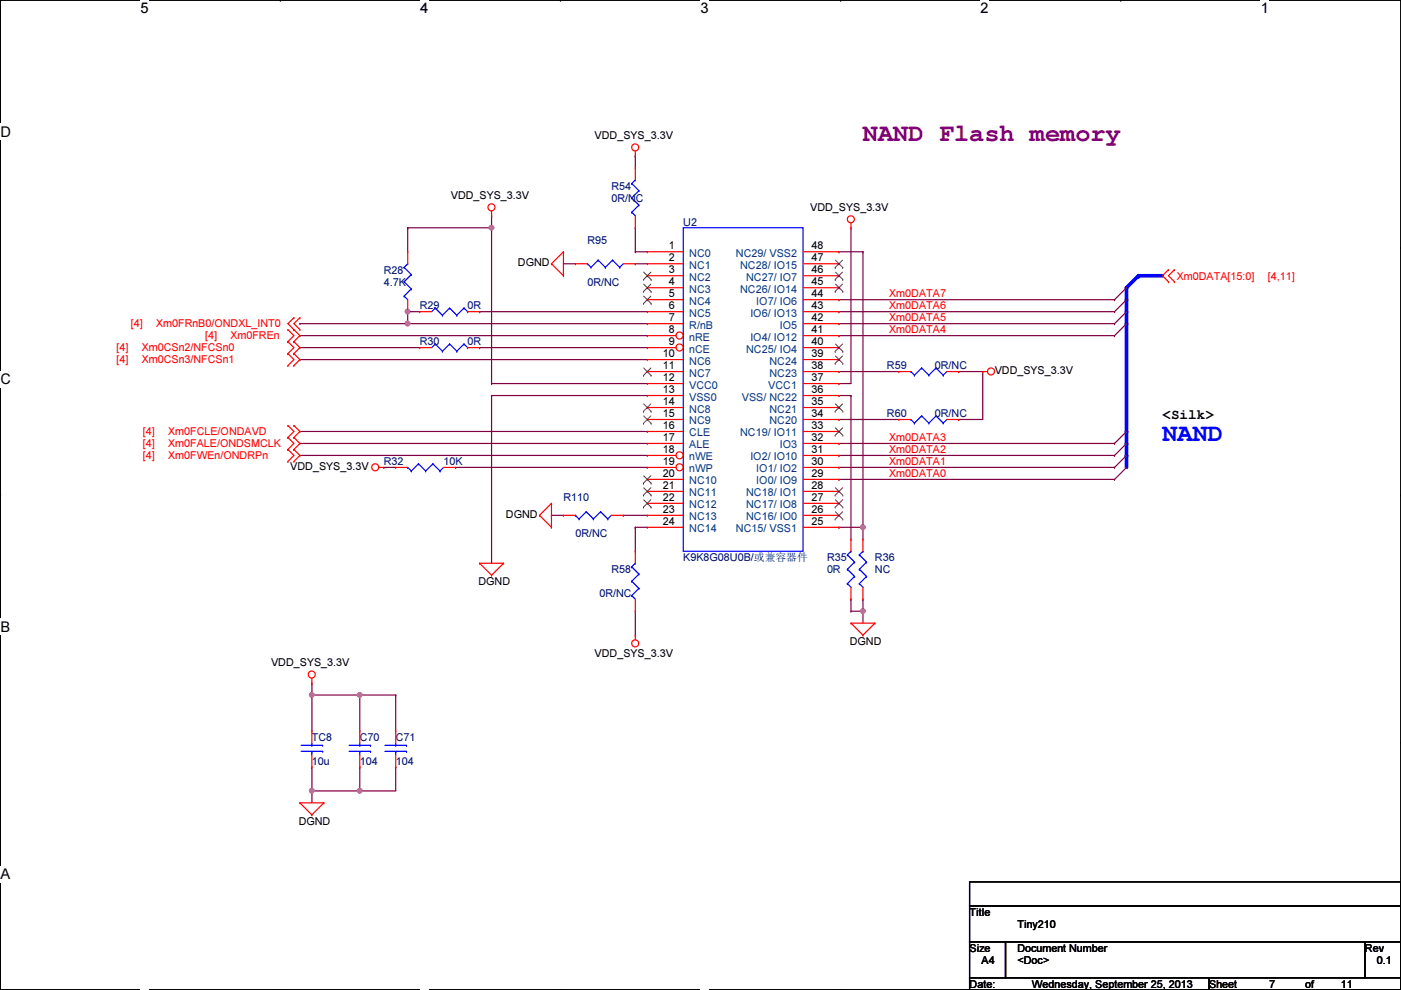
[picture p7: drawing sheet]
<svg xmlns="http://www.w3.org/2000/svg" width="297mm" height="210mm" viewBox="0 0 297 210" stroke-linecap="round" stroke-linejoin="round" font-family="sans-serif">
<path d="M.1 0h296.9v209.8h-296.9z" fill="none" stroke="#000" stroke-width=".25"/>
<g fill="#fff">
<path d="M29.8 0h1.7v3.5h-1.7z"/>
<path d="M29.8 209.8l1.7 .1z"/>
</g>
<path d="M59.4 0h.1M59.4 209.8h.1" fill="none" stroke="#000" stroke-width=".25"/>
<g fill="#fff">
<path d="M89.1 0h1.7v3.5h-1.7z"/>
<path d="M89.1 209.8l1.7 .1z"/>
</g>
<path d="M118.8 0h.1M118.8 209.8h.1" fill="none" stroke="#000" stroke-width=".25"/>
<g fill="#fff">
<path d="M148.5 0h1.7v3.5h-1.7z"/>
<path d="M148.5 209.8l1.7 .1z"/>
</g>
<path d="M178.2 0h.1M178.2 209.8h.1" fill="none" stroke="#000" stroke-width=".25"/>
<g fill="#fff">
<path d="M207.9 0h1.7v3.5h-1.7z"/>
<path d="M207.9 209.8l1.7 .1z"/>
</g>
<path d="M237.6 0h.1M237.6 209.8h.1" fill="none" stroke="#000" stroke-width=".25"/>
<g fill="#fff">
<path d="M267.3 0h1.7v3.5h-1.7z"/>
<path d="M267.3 209.8l1.7 .1z"/>
<path d="M.1 26.2h2.2v3.5h-2.2z"/>
<path d="M297 26.2l.1 3.5z"/>
<path d="M.1 78.7h2.2v3.5h-2.2z"/>
<path d="M297 78.7l.1 3.5z"/>
</g>
<path d="M.1 52.5h.1M297 52.5h.1" fill="none" stroke="#000" stroke-width=".25"/>
<g fill="#fff">
<path d="M.1 131.1h2.1v3.5h-2.1z"/>
<path d="M297 131.1l.1 3.5z"/>
</g>
<path d="M.1 104.9h.1M297 104.9h.1" fill="none" stroke="#000" stroke-width=".25"/>
<path d="M.1 104.9h.1M297 104.9h.1" fill="none" stroke="#000" stroke-width=".21"/>
<g fill="#fff">
<path d="M.1 183.6h2.1v3.5h-2.1z"/>
<path d="M297 183.6l.1 3.5z"/>
</g>
<path d="M.1 157.4h.1M297 157.4h.1" fill="none" stroke="#000" stroke-width=".25"/>
<path d="M86.4 66.1h.1M86.4 66.1v2.5" fill="none" stroke="#800040" stroke-width=".25"/>
<circle cx="86.4" cy="66.1" r=".49" fill="#f0f"/>
<circle cx="86.4" cy="66.1" r=".49" fill="none" stroke="#f0f" stroke-width=".25"/>
<g fill="none" stroke="#800040" stroke-width=".25">
<path d="M104.2 45.8h.1M104.2 45.8v2.5M119.5 55.9h.1M119.5 55.9h2.5M134.7 55.9h.1M134.7 55.9h2.5M63.6 68.6h.1M63.6 68.6h22.8M86.4 66.1h.1M86.4 66.1h2.6M177.9 78.8h.1M177.9 78.8h12.7"/>
<path d="M203.3 78.8h.1M203.3 78.8h5.1M208.4 78.8h.1M208.4 78.8v10.1h-5.1M81.4 99.1h.1M81.4 99.1h2.5M96.6 99.1h.1M96.6 99.1h40.6M177.9 88.9h.1M177.9 88.9h12.7M203.3 88.9h.1M116.9 109.3h.1"/>
<path d="M116.9 109.3h2.6M132.2 109.3h.1M132.2 109.3h5"/>
</g>
<path d="M241.4 58.5h5.1" fill="none" stroke="#00f" stroke-width=".76"/>
<circle cx="241.4" cy="58.5" r=".38" fill="#00f"/>
<g fill="none" stroke="#800040" stroke-width=".25">
<path d="M63.6 71.2h.1M63.6 73.7h.1M63.6 76.2h.1M63.6 71.2h73.6M63.6 73.7h25.4M63.6 76.2h73.6M101.7 66.1h.1M101.7 66.1h35.5M63.6 94h.1M63.6 91.5h.1M63.6 96.6h.1M63.6 94h73.6"/>
<path d="M63.6 91.5h73.6M63.6 96.6h73.6M177.9 96.6h.1M177.9 96.6h58.4"/>
</g>
<path d="M238.8 96.6v2.5" fill="none" stroke="#00f" stroke-width=".76"/>
<circle cx="238.8" cy="96.6" r=".38" fill="#00f"/>
<path d="M177.9 63.5h.1M177.9 63.5h58.4M104.2 83.9h.1M104.2 83.9v35.5M177.9 99.1h.1M177.9 99.1h58.4M177.9 101.6h.1M177.9 111.8h.1M177.9 101.6h58.4M177.9 111.8h5.1M183 111.8h.1M183 111.8v2.5" fill="none" stroke="#800040" stroke-width=".25"/>
<circle cx="182.9" cy="111.8" r=".49" fill="#f0f"/>
<circle cx="182.9" cy="111.8" r=".49" fill="none" stroke="#f0f" stroke-width=".25"/>
<g fill="none" stroke="#800040" stroke-width=".25">
<path d="M177.9 83.9h.1M177.9 81.3h.1M177.9 83.9h2.5M177.9 81.3h2.5M180.4 83.9h.1M180.4 83.9v30.4M180.4 127h.1M180.4 127v2.6M183 129.6h.1M183 129.6v2.5M66.1 144.8h.1M66.1 144.8v2.6"/>
<path d="M66.1 167.7h.1M66.1 167.7v2.5"/>
</g>
<circle cx="182.9" cy="129.6" r=".49" fill="#f0f"/>
<circle cx="182.9" cy="129.6" r=".49" fill="none" stroke="#f0f" stroke-width=".25"/>
<path d="M180.4 48.3h.1M180.4 48.3v33M180.4 129.6h.1M180.4 129.6h2.6M66.1 147.4h.1M66.1 147.4h17.8M76.3 147.4h.1M76.3 147.4v7.6M83.9 147.4h.1M83.9 147.4v7.6" fill="none" stroke="#800040" stroke-width=".25"/>
<circle cx="76.3" cy="147.3" r=".49" fill="#f0f"/>
<circle cx="76.3" cy="147.3" r=".49" fill="none" stroke="#f0f" stroke-width=".25"/>
<circle cx="66.1" cy="147.3" r=".49" fill="#f0f"/>
<circle cx="66.1" cy="147.3" r=".49" fill="none" stroke="#f0f" stroke-width=".25"/>
<path d="M66.1 167.7h.1M66.1 167.7h10.2" fill="none" stroke="#800040" stroke-width=".25"/>
<circle cx="76.3" cy="167.7" r=".49" fill="#f0f"/>
<circle cx="76.3" cy="167.7" r=".49" fill="none" stroke="#f0f" stroke-width=".25"/>
<circle cx="66.1" cy="167.7" r=".49" fill="#f0f"/>
<circle cx="66.1" cy="167.7" r=".49" fill="none" stroke="#f0f" stroke-width=".25"/>
<g fill="none" stroke="#800040" stroke-width=".25">
<path d="M104.2 48.3h.1M104.2 48.3v33M177.9 53.4h.1M177.9 53.4h5.1M177.9 66.1h.1M177.9 68.6h.1M177.9 71.2h.1M177.9 66.1h58.4M177.9 68.6h58.4M177.9 71.2h58.4M177.9 94h.1M177.9 94h58.4"/>
<path d="M66.1 147.4h.1M66.1 147.4v7.6M66.1 162.6h.1M66.1 162.6v5.1M76.3 162.6h.1M76.3 167.7h.1M76.3 162.6v5.1M83.9 162.6h.1M83.9 162.6v5.1h-7.6"/>
</g>
<circle cx="104.2" cy="48.3" r=".49" fill="#f0f"/>
<circle cx="104.2" cy="48.3" r=".49" fill="none" stroke="#f0f" stroke-width=".25"/>
<path d="M241.4 58.5l-2.6 2.5" fill="none" stroke="#00f" stroke-width=".76"/>
<circle cx="241.4" cy="58.5" r=".38" fill="#00f"/>
<path d="M86.4 68.6h.1M86.4 68.6h50.8M101.7 73.7h.1M101.7 73.7h35.5M104.2 83.9h.1M104.2 81.3h.1M104.2 83.9h33M104.2 81.3h33" fill="none" stroke="#800040" stroke-width=".25"/>
<circle cx="86.4" cy="68.6" r=".49" fill="#f0f"/>
<circle cx="86.4" cy="68.6" r=".49" fill="none" stroke="#f0f" stroke-width=".25"/>
<path d="M183 53.4h.1M183 53.4v58.4M134.7 111.8h.1M134.7 111.8h2.5M134.7 111.8v5.1M183 127h.1M183 127v2.6" fill="none" stroke="#800040" stroke-width=".25"/>
<path d="M238.8 61v2.5" fill="none" stroke="#00f" stroke-width=".76"/>
<circle cx="238.8" cy="61" r=".38" fill="#00f"/>
<path d="M134.7 48.3h.1M134.7 48.3v5.1" fill="none" stroke="#800040" stroke-width=".25"/>
<path d="M238.8 63.5v2.6" fill="none" stroke="#00f" stroke-width=".76"/>
<circle cx="238.8" cy="63.5" r=".38" fill="#00f"/>
<path d="M134.7 53.4h.1M134.7 53.4h2.5M134.7 129.6h.1M134.7 129.6v5.1" fill="none" stroke="#800040" stroke-width=".25"/>
<path d="M238.8 66.1v2.5" fill="none" stroke="#00f" stroke-width=".76"/>
<circle cx="238.8" cy="66.1" r=".38" fill="#00f"/>
<path d="M238.8 68.6v22.9" fill="none" stroke="#00f" stroke-width=".76"/>
<circle cx="238.8" cy="68.6" r=".38" fill="#00f"/>
<path d="M238.8 91.5v2.5" fill="none" stroke="#00f" stroke-width=".76"/>
<circle cx="238.8" cy="91.5" r=".38" fill="#00f"/>
<path d="M238.8 94v2.6" fill="none" stroke="#00f" stroke-width=".76"/>
<circle cx="238.8" cy="94" r=".38" fill="#00f"/>
<g fill="none" stroke="#800040" stroke-width=".25">
<path d="M134.7 33.1h.1M134.7 33.1v2.5M86.4 48.3h.1M86.4 48.3v5.1M86.4 48.3h17.8M236.3 63.5h.1M236.3 66.1h.1M236.3 68.6h.1M236.3 71.2h.1M238.8 61l-2.5 2.5M238.8 63.5l-2.5 2.6M238.8 66.1l-2.5 2.5"/>
<path d="M238.8 68.6l-2.5 2.6M236.3 94h.1M236.3 96.6h.1M236.3 99.1h.1M238.8 91.5l-2.5 2.5M238.8 94l-2.5 2.6M238.8 96.6l-2.5 2.5M238.8 99.1l-2.5 2.5M236.3 101.6h.1"/>
</g>
<g fill="none" stroke="#f00" stroke-width=".25">
<path d="M134.7 33.1h.1M134.7 32v1.1M104.2 45.8h.1M104.2 44.7v1.1M116.9 55.9h.1M116.9 55.9l2.6 2.6M119.5 58.5h.1M119.5 53.4h.1M119.5 53.4v5.1M119.5 53.4l-2.6 2.5M137.2 53.4h.1M137.2 55.9h.1"/>
<path d="M137.2 58.5h.1M137.2 53.4h7.7M137.2 55.9h7.7M137.2 58.5h7.7M180.4 48.3h.1M180.4 47.3v1M247.7 57.2h.1M247.7 59.7h.1M247.7 57.2l-1.2 1.3 1.2 1.2M249 59.7h.1M249 57.2h.1M249 57.2l-1.3 1.3 1.3 1.2"/>
<path d="M61 72.4h.1M61 75h.1M61 69.9h.1M61 77.5h.1M61 72.4l1.3 1.3-1.3 1.3M61 69.9l1.3 1.3-1.3 1.2M61 75l1.3 1.2-1.3 1.3M62.3 75h.1M62.3 72.4h.1M62.3 69.9h.1M62.3 67.4h.1M62.3 77.5h.1"/>
<path d="M62.3 72.4l1.3 1.3-1.3 1.3M62.3 67.4l-1.3 1.2 2.6 2.6-1.3 1.2M62.3 75l1.3 1.2-1.3 1.3M63.6 69.9h.1M63.6 67.4h.1M63.6 67.4l-1.3 1.2 1.3 1.3M89 66.1h.1M89 66.1h2.5M99.1 66.1h2.6M101.7 66.1h.1M137.2 61h.1M137.2 63.5h.1"/>
<path d="M137.2 66.1h.1M137.2 68.6h.1M137.2 66.1h7.7M137.2 61h7.7M137.2 63.5h7.7M137.2 68.6h7.7M208.4 78.8h.1M208.4 78.8h1M61 92.8h.1M61 95.3h.1M61 97.8h.1M61 90.2h.1"/>
<path d="M61 92.8l1.3 1.2-1.3 1.3M61 95.3l1.3 1.3-1.3 1.2M61 90.2l1.3 1.3-1.3 1.3M62.3 95.3h.1M62.3 92.8h.1M62.3 97.8h.1M62.3 90.2h.1M62.3 92.8l1.3 1.2-1.3 1.3M62.3 95.3l1.3 1.3-1.3 1.2M62.3 90.2l1.3 1.3-1.3 1.3M80.3 99.1h1.1M81.4 99.1h.1"/>
<path d="M101.7 119.4h.1M101.7 119.4h5.1M101.7 119.4l2.5 2.6M106.8 119.4h.1M106.8 119.4l-2.6 2.6M114.4 109.3h.1M114.4 109.3l2.5 2.5M116.9 111.8h.1M116.9 106.7h.1M116.9 106.7v5.1M116.9 106.7l-2.5 2.6M180.4 114.3h.1"/>
<path d="M180.4 114.3v2.6M183 114.3h.1M183 114.3v2.6M104.2 122h.1M134.7 134.7h.1M134.7 134.7v1M180.4 132.1h.1M180.4 127h.1M180.4 124.5v2.5M180.4 132.1h5.1M180.4 132.1l2.6 2.6M183 134.7h.1"/>
<path d="M183 127h.1M183 124.5v2.5M185.5 132.1h.1M185.5 132.1l-2.5 2.6M66.1 144.8h.1M66.1 143.8v1M63.6 170.2h.1M63.6 170.2h5.1M63.6 170.2l2.5 2.6M66.1 172.8h.1M68.7 170.2h.1M68.7 170.2l-2.6 2.6"/>
<circle cx="134.7" cy="31.3" r=".75"/>
<circle cx="104.2" cy="44" r=".75"/>
<circle cx="180.4" cy="46.5" r=".75"/>
<circle cx="210.1" cy="78.8" r=".75"/>
<circle cx="79.6" cy="99.1" r=".75"/>
<circle cx="134.7" cy="136.4" r=".75"/>
<circle cx="66.1" cy="143" r=".75"/>
</g>
<path d="M205.6 187h91.4v5.1h-91.4zM205.6 192.1h91.4v7.6h-91.4zM205.6 199.7h7.6v7.6h-7.6zM213.2 199.7h76.2v7.6h-76.2zM289.4 199.7h7.6v7.6h-7.6zM205.6 207.3h50.8v2.5h-50.8zM256.4 207.3h40.6v2.5h-40.6z" fill="none" stroke="#000" stroke-width=".25"/>
<g fill="none" stroke="#00f" stroke-width=".25">
<path d="M144.9 48.3h25.4v68.6h-25.4zM92.3 65.3h.1M92.3 65.3l-.8 .8M92.3 65.3l1.5 1.5M93.8 66.8h.1M95.3 65.3h.1M95.3 65.3l-1.5 1.5M95.3 65.3l1.6 1.5M96.9 66.8h.1M98.4 65.3h.1M98.4 65.3l-1.5 1.5M98.4 65.3l.7 .8"/>
<path d="M99.1 66.1h.1M179.7 117.6h.1M179.7 117.6l1.5 1.6M180.4 116.9h.1M180.4 116.9l-.7 .7M181.2 119.2h.1M181.2 119.2l-1.5 1.5M182.2 117.6h.1M182.2 117.6l1.5 1.6M183 116.9h.1M183 116.9l-.8 .7M183.7 119.2h.1"/>
<path d="M183.7 119.2l-1.5 1.5M179.7 123.7h.1M179.7 120.7h.1M179.7 123.7l.7 .8M179.7 120.7l1.5 1.5M181.2 122.2h.1M181.2 122.2l-1.5 1.5M182.2 123.7h.1M182.2 120.7h.1M182.2 123.7l.8 .8M182.2 120.7l1.5 1.5M183.7 122.2h.1"/>
<path d="M183.7 122.2l-1.5 1.5"/>
</g>
<path d="M136.4 59.3h.1M136.5 57.7l1.5 1.6M138 57.7l-1.6 1.6M138 59.3h.1M136.4 61.8h.1M136.4 64.3h.1M136.5 60.2l1.5 1.6M136.5 62.8l1.5 1.5M138 60.2l-1.6 1.6M138 62.8l-1.6 1.5M138 61.8h.1M138 64.3h.1" fill="none" stroke="#804000" stroke-width=".21"/>
<circle cx="144.1" cy="71.1" r=".75" fill="#fff"/>
<g fill="none" stroke="#f00" stroke-width=".25">
<path d="M137.2 71.2h.1M137.2 71.2h6.1"/>
<circle cx="144.1" cy="71.1" r=".75"/>
</g>
<circle cx="144.1" cy="73.7" r=".75" fill="#fff"/>
<g fill="none" stroke="#f00" stroke-width=".25">
<path d="M137.2 73.7h.1M137.2 76.2h.1M137.2 78.8h.1M137.2 73.7h6.1M137.2 76.2h7.7M137.2 78.8h7.7M137.2 81.3h.1M137.2 83.9h.1M137.2 86.4h.1M137.2 88.9h.1M137.2 91.5h.1M137.2 94h.1"/>
<path d="M137.2 81.3h7.7M137.2 83.9h7.7M137.2 86.4h7.7M137.2 88.9h7.7M137.2 91.5h7.7M137.2 94h7.7"/>
<circle cx="144.1" cy="73.7" r=".75"/>
</g>
<path d="M136.4 79.6h.1M136.5 78l1.5 1.6M138 78l-1.6 1.6M138 79.6h.1M136.4 87.2h.1M136.4 89.7h.1M136.5 85.6l1.5 1.6M136.5 88.2l1.5 1.5M138 85.6l-1.6 1.6M138 88.2l-1.6 1.5M138 87.2h.1M138 89.7h.1" fill="none" stroke="#804000" stroke-width=".21"/>
<circle cx="144.1" cy="96.5" r=".75" fill="#fff"/>
<g fill="none" stroke="#f00" stroke-width=".25">
<path d="M137.2 96.6h.1M137.2 96.6h6.1"/>
<circle cx="144.1" cy="96.5" r=".75"/>
</g>
<circle cx="144.1" cy="99.1" r=".75" fill="#fff"/>
<g fill="none" stroke="#f00" stroke-width=".25">
<path d="M134.7 35.6h.1M134.7 35.6v2.5M86.4 53.4h.1M86.4 53.4v2.5M122 55.9h.1M122 55.9h2.5M132.2 55.9h2.5M134.7 55.9h.1M134.7 48.3h.1M134.7 45.8v2.5M170.3 53.4h7.6M170.3 55.9h7.6"/>
<path d="M170.3 58.5h7.6M177.9 53.4h.1M177.9 55.9h.1M177.9 58.5h.1M86.4 66.1h.1M86.4 63.5v2.6M89 73.7h.1M89 73.7h2.5M99.1 73.7h2.6M101.7 73.7h.1M170.3 61h7.6M170.3 63.5h7.6"/>
<path d="M170.3 66.1h7.6M170.3 68.6h7.6M170.3 71.2h7.6M170.3 73.7h7.6M170.3 76.2h7.6M170.3 78.8h7.6M177.9 61h.1M177.9 63.5h.1M177.9 66.1h.1M177.9 68.6h.1M177.9 71.2h.1M177.9 73.7h.1"/>
<path d="M177.9 76.2h.1M177.9 78.8h.1M190.6 78.8h.1M190.6 78.8h2.5M200.7 78.8h2.6M203.3 78.8h.1M83.9 99.1h.1M83.9 99.1h2.5M94.1 99.1h2.5M96.6 99.1h.1M137.2 99.1h.1M137.2 99.1h6.1"/>
<path d="M170.3 99.1h7.6M170.3 81.3h7.6M170.3 83.9h7.6M170.3 86.4h7.6M170.3 88.9h7.6M170.3 91.5h7.6M170.3 94h7.6M170.3 96.6h7.6M177.9 81.3h.1M177.9 83.9h.1M177.9 86.4h.1M177.9 88.9h.1"/>
<path d="M177.9 91.5h.1M177.9 94h.1M177.9 96.6h.1M177.9 99.1h.1M190.6 88.9h.1M190.6 88.9h2.5M200.7 88.9h2.6M203.3 88.9h.1M119.5 109.3h.1M119.5 109.3h2.5M129.6 109.3h2.6M132.2 109.3h.1"/>
<path d="M134.7 116.9h.1M134.7 116.9v2.5M137.2 101.6h.1M137.2 104.2h.1M137.2 106.7h.1M137.2 109.3h.1M137.2 111.8h.1M137.2 101.6h7.7M137.2 104.2h7.7M137.2 106.7h7.7M137.2 109.3h7.7M137.2 111.8h7.7"/>
<path d="M170.3 101.6h7.6M170.3 104.2h7.6M170.3 106.7h7.6M170.3 109.3h7.6M170.3 111.8h7.6M177.9 101.6h.1M177.9 104.2h.1M177.9 106.7h.1M177.9 109.3h.1M177.9 111.8h.1M134.7 129.6h.1M134.7 127v2.6"/>
<path d="M66.1 155h.1M66.1 155v2.5M76.3 155h.1M76.3 155v2.5M83.9 155h.1M83.9 155v2.5M66.1 162.6h.1M66.1 160.1v2.5M76.3 162.6h.1M76.3 160.1v2.5M83.9 162.6h.1M83.9 160.1v2.5"/>
<circle cx="144.1" cy="99.1" r=".75"/>
</g>
<g fill="none" stroke="#804000" stroke-width=".21">
<path d="M177.1 56.7h.1M177.1 59.3h.1M177.1 55.2l1.6 1.5M177.1 57.7l1.6 1.6M178.6 55.2l-1.5 1.5M178.6 57.7l-1.5 1.6M178.7 56.7h.1M178.7 59.3h.1M177.1 61.8h.1M177.1 74.5h.1M177.1 77h.1M177.1 60.2l1.6 1.6"/>
<path d="M177.1 72.9l1.6 1.6M177.1 75.5l1.6 1.5M178.6 60.2l-1.5 1.6M178.6 72.9l-1.5 1.6M178.6 75.5l-1.5 1.5M178.7 61.8h.1M178.7 74.5h.1M178.7 77h.1M177.1 87.2h.1M177.1 92.3h.1M177.1 85.6l1.6 1.6M177.1 90.7l1.6 1.6"/>
<path d="M178.6 85.6l-1.5 1.6M178.6 90.7l-1.5 1.6M178.7 87.2h.1M178.7 92.3h.1M136.4 102.4h.1M136.4 105h.1M136.4 107.5h.1M136.5 100.9l1.5 1.5M136.5 103.4l1.5 1.6M136.5 106l1.5 1.5M138 100.9l-1.6 1.5M138 103.4l-1.6 1.6"/>
<path d="M138 106l-1.6 1.5M138 102.4h.1M138 105h.1M138 107.5h.1M177.1 105h.1M177.1 107.5h.1M177.1 110.1h.1M177.1 103.4l1.6 1.6M177.1 106l1.6 1.5M177.1 108.5l1.6 1.6M178.6 103.4l-1.5 1.6M178.6 106l-1.5 1.5"/>
<path d="M178.6 108.5l-1.5 1.6M178.7 105h.1M178.7 107.5h.1M178.7 110.1h.1"/>
</g>
<g fill="none" stroke="#00f" stroke-width=".25">
<path d="M133.9 38.9h.1M133.9 38.9l1.6 1.5M134.7 38.1h.1M134.7 38.1l-.8 .8M85.7 59.7h.1M85.7 56.7h.1M85.7 59.7l1.5 1.6M85.7 56.7l1.5 1.5M86.4 55.9h.1M86.4 55.9l-.7 .8M87.2 58.2h.1M87.2 58.2l-1.5 1.5"/>
<path d="M124.5 55.9h.1M124.5 55.9l.8 .8M125.3 56.7h.1M126.8 55.2h.1M126.8 55.2l1.6 1.5M126.8 55.2l-1.5 1.5M128.4 56.7h.1M129.9 55.2h.1M129.9 55.2l1.5 1.5M129.9 55.2l-1.5 1.5M131.4 56.7h.1M132.2 55.9l-.8 .8"/>
<path d="M133.9 45h.1M133.9 42h.1M133.9 45l.8 .8M133.9 42l1.6 1.5M135.5 43.5h.1M135.5 40.4h.1M135.5 43.5l-1.6 1.5M135.5 40.4l-1.6 1.6M85.7 62.8h.1M85.7 62.8l.7 .7M87.2 61.3h.1M87.2 61.3l-1.5 1.5"/>
<path d="M92.3 72.9h.1M92.3 72.9l-.8 .8M92.3 72.9l1.5 1.6M93.8 74.5h.1M95.3 72.9h.1M95.3 72.9l-1.5 1.6M95.3 72.9l1.6 1.6M96.9 74.5h.1M98.4 72.9h.1M98.4 72.9l-1.5 1.6M98.4 72.9l.7 .8M99.1 73.7h.1"/>
<path d="M193.1 78.8h.1M193.1 78.8l.8 .7M193.9 79.5h.1M195.4 78h.1M195.4 78l1.5 1.5M195.4 78l-1.5 1.5M196.9 79.5h.1M198.5 78h.1M198.5 78l1.5 1.5M198.5 78l-1.6 1.5M200 79.5h.1M200.7 78.8l-.7 .7"/>
<path d="M86.4 99.1h.1M86.4 99.1l.8 .8M87.2 99.9h.1M88.7 98.3h.1M88.7 98.3l1.6 1.6M88.7 98.3l-1.5 1.6M90.3 99.9h.1M91.8 98.3h.1M91.8 98.3l1.5 1.6M91.8 98.3l-1.5 1.6M93.3 99.9h.1M94.1 99.1l-.8 .8"/>
<path d="M193.1 88.9h.1M193.1 88.9l.8 .8M193.9 89.7h.1M195.4 88.2h.1M195.4 88.2l1.5 1.5M195.4 88.2l-1.5 1.5M196.9 89.7h.1M198.5 88.2h.1M198.5 88.2l1.5 1.5M198.5 88.2l-1.6 1.5M200 89.7h.1M200.7 88.9l-.7 .8"/>
<path d="M122 109.3h.1M122 109.3l.8 .7M122.8 110h.1M124.3 108.5h.1M124.3 108.5l1.5 1.5M124.3 108.5l-1.5 1.5M125.8 110h.1M127.3 108.5h.1M127.3 108.5l1.6 1.5M127.3 108.5l-1.5 1.5M128.9 110h.1M129.6 109.3l-.7 .7"/>
<path d="M134.7 119.4h.1M134.7 119.4l-.8 .8M133.9 126.3h.1M133.9 123.2h.1M133.9 120.2h.1M133.9 126.3l.8 .7M133.9 123.2l1.6 1.6M133.9 120.2l1.6 1.5M135.5 124.8h.1M135.5 121.7h.1M135.5 124.8l-1.6 1.5M135.5 121.7l-1.6 1.5"/>
<path d="M63.8 159.3h4.6M63.8 158h4.6M66.1 158h.1M66.1 159.3h.1M66.1 157.5v.5M66.1 159.3v.8M68.4 159.3h.1M68.4 158h.1M74 159.3h4.6M74 158h4.6M76.3 158h.1M76.3 159.3h.1"/>
<path d="M76.3 157.5v.5M76.3 159.3v.8M78.6 159.3h.1M78.6 158h.1M81.6 159.3h4.6M81.6 158h4.6M83.9 158h.1M83.9 159.3h.1M83.9 157.5v.5M83.9 159.3v.8M86.2 159.3h.1M86.2 158h.1"/>
</g>
<circle cx="86.4" cy="66.1" r=".49" fill="#f0f"/>
<circle cx="86.4" cy="66.1" r=".49" fill="none" stroke="#f0f" stroke-width=".25"/>
<circle cx="182.9" cy="111.8" r=".49" fill="#f0f"/>
<circle cx="182.9" cy="111.8" r=".49" fill="none" stroke="#f0f" stroke-width=".25"/>
<circle cx="182.9" cy="129.6" r=".49" fill="#f0f"/>
<circle cx="182.9" cy="129.6" r=".49" fill="none" stroke="#f0f" stroke-width=".25"/>
<circle cx="76.3" cy="147.3" r=".49" fill="#f0f"/>
<circle cx="76.3" cy="147.3" r=".49" fill="none" stroke="#f0f" stroke-width=".25"/>
<circle cx="66.1" cy="147.3" r=".49" fill="#f0f"/>
<circle cx="66.1" cy="147.3" r=".49" fill="none" stroke="#f0f" stroke-width=".25"/>
<circle cx="76.3" cy="167.7" r=".49" fill="#f0f"/>
<circle cx="76.3" cy="167.7" r=".49" fill="none" stroke="#f0f" stroke-width=".25"/>
<circle cx="66.1" cy="167.7" r=".49" fill="#f0f"/>
<circle cx="66.1" cy="167.7" r=".49" fill="none" stroke="#f0f" stroke-width=".25"/>
<circle cx="104.2" cy="48.3" r=".49" fill="#f0f"/>
<circle cx="104.2" cy="48.3" r=".49" fill="none" stroke="#f0f" stroke-width=".25"/>
<circle cx="86.4" cy="68.6" r=".49" fill="#f0f"/>
<circle cx="86.4" cy="68.6" r=".49" fill="none" stroke="#f0f" stroke-width=".25"/>
<text font-size="5.3" fill="#800080" x="183" y="29.9">NAND Flash memory</text>
<text font-size="5.3" fill="#00f" x="246.5" y="93.4">NAND</text>
<g font-size="3.1">
<text x="29.8" y="2.8">5</text>
<text x="89.1" y="2.8">4</text>
<text x="148.5" y="2.8">3</text>
<text x="207.9" y="2.8">2</text>
<text x="267.3" y="2.8">1</text>
<text x=".1" y="29">D</text>
<text x=".1" y="81.5">C</text>
<text x=".1" y="133.9">B</text>
<text x=".1" y="186.4">A</text>
<text x="297" y="186.4">A</text>
</g>
<text font-size="3" x="246.5" y="88.9">&lt;Silk&gt;</text>
<g font-size="2.3">
<text x="126.1" y="29.5">VDD_SYS_3.3V</text>
<text x="95.6" y="42.2">VDD_SYS_3.3V</text>
<text x="171.8" y="44.8">VDD_SYS_3.3V</text>
<text x="141.8" y="52.8">1</text>
<text x="172" y="52.8">48</text>
<text x="109.8" y="56.5">DGND</text>
<text x="141.8" y="55.4">2</text>
<text x="141.8" y="57.9">3</text>
<text x="172" y="55.4">47</text>
<text x="172" y="57.9">46</text>
<text x="141.8" y="60.5">4</text>
<text x="141.8" y="63">5</text>
<text x="141.8" y="65.5">6</text>
<text x="172" y="60.5">45</text>
<text x="172" y="63">44</text>
<text x="172" y="65.5">43</text>
<text x="141.8" y="68.1">7</text>
<text x="141.8" y="70.6">8</text>
<text x="172" y="68.1">42</text>
<text x="172" y="70.6">41</text>
<text x="140.5" y="75.7">10</text>
<text x="141.8" y="73.2">9</text>
<text x="172" y="73.2">40</text>
<text x="172" y="75.7">39</text>
<text x="140.5" y="78.2">11</text>
<text x="140.5" y="80.8">12</text>
<text x="140.5" y="83.3">13</text>
<text x="172" y="78.2">38</text>
<text x="172" y="80.8">37</text>
<text x="172" y="83.3">36</text>
<text x="210.9" y="79.3">VDD_SYS_3.3V</text>
<text x="140.5" y="85.9">14</text>
<text x="140.5" y="88.4">15</text>
<text x="172" y="85.9">35</text>
<text x="172" y="88.4">34</text>
<text x="140.5" y="90.9">16</text>
<text x="140.5" y="93.5">17</text>
<text x="172" y="90.9">33</text>
<text x="172" y="93.5">32</text>
<text x="61.5" y="99.7">VDD_SYS_3.3V</text>
<text x="140.5" y="96">18</text>
<text x="140.5" y="98.6">19</text>
<text x="140.5" y="101.1">20</text>
<text x="172" y="96">31</text>
<text x="172" y="98.6">30</text>
<text x="172" y="101.1">29</text>
<text x="140.5" y="103.6">21</text>
<text x="140.5" y="106.2">22</text>
<text x="172" y="103.6">28</text>
<text x="172" y="106.2">27</text>
<text x="107.3" y="109.8">DGND</text>
<text x="140.5" y="108.7">23</text>
<text x="140.5" y="111.3">24</text>
<text x="172" y="108.7">26</text>
<text x="172" y="111.3">25</text>
<text x="101.4" y="124">DGND</text>
<text x="180.2" y="136.7">DGND</text>
<text x="57.5" y="141.3">VDD_SYS_3.3V</text>
<text x="126.1" y="139.3">VDD_SYS_3.3V</text>
<text x="63.3" y="174.8">DGND</text>
<text x="205.6" y="194.1">Title</text>
<text x="215.7" y="196.7">Tiny210</text>
<text x="205.6" y="201.8">Size</text>
<text x="215.7" y="201.8">Document Number</text>
<text x="289.4" y="201.8">Rev</text>
<text x="205.6" y="209.4">Date:</text>
<text x="208.1" y="204.3">A4</text>
<text x="215.7" y="204.3">&lt;Doc&gt;</text>
<text x="218.8" y="209.4">Wednesday, September 25, 2013</text>
<text x="256.4" y="209.4">Sheet</text>
<text x="269.1" y="209.4">7</text>
<text x="276.7" y="209.4">of</text>
<text x="284.3" y="209.4">11</text>
<text x="291.9" y="204.3">0.1</text>
</g>
<g font-size="2.3" fill="#000080">
<text x="129.6" y="40.2">R54</text>
<text x="129.6" y="42.8">0R/NC</text>
<text x="144.9" y="47.8">U2</text>
<text x="124.5" y="51.6">R95</text>
<text x="81.4" y="58">R28</text>
<text x="81.4" y="60.5">4.7K</text>
<text x="89" y="65.6">R29</text>
<text x="99.1" y="65.6">0R</text>
<text x="124.5" y="60.5">0R/NC</text>
<text x="89" y="73.2">R30</text>
<text x="99.1" y="73.2">0R</text>
<text x="188" y="78.3">R59</text>
<text x="198.2" y="78.3">0R/NC</text>
<text x="188" y="88.5">R60</text>
<text x="198.2" y="88.5">0R/NC</text>
<text x="81.4" y="98.6">R32</text>
<text x="94.1" y="98.6">10K</text>
<text x="119.5" y="106.3">R110</text>
<text x="122" y="113.9">0R/NC</text>
<text x="144.9" y="119">K9K8G08U0B/或或或或或</text>
<text x="175.3" y="119">R35</text>
<text x="185.5" y="119">R36</text>
<text x="129.6" y="121.5">R58</text>
<text x="175.3" y="121.5">0R</text>
<text x="185.5" y="121.5">NC</text>
<text x="127.1" y="126.6">0R/NC</text>
<text x="66.1" y="157.1">TC8</text>
<text x="76.3" y="157.1">C70</text>
<text x="83.9" y="157.1">C71</text>
<text x="66.1" y="162.1">10u</text>
<text x="76.3" y="162.1">104</text>
<text x="83.9" y="162.1">104</text>
</g>
<g font-size="2.3" fill="#004080">
<text x="146.1" y="54.4">NC0</text>
<text x="146.1" y="57">NC1</text>
<text x="146.1" y="59.5">NC2</text>
<text x="156" y="54.4">NC29/ VSS2</text>
<text x="156.9" y="57">NC28/ IO15</text>
<text x="158.2" y="59.5">NC27/ IO7</text>
<text x="146.1" y="62.1">NC3</text>
<text x="146.1" y="64.6">NC4</text>
<text x="156.9" y="62.1">NC26/ IO14</text>
<text x="160.4" y="64.6">IO7/ IO6</text>
<text x="146.1" y="67.1">NC5</text>
<text x="146.1" y="69.7">R/nB</text>
<text x="159.1" y="67.1">IO6/ IO13</text>
<text x="165.3" y="69.7">IO5</text>
<text x="146.1" y="72.2">nRE</text>
<text x="146.1" y="74.8">nCE</text>
<text x="146.1" y="77.3">NC6</text>
<text x="158.2" y="74.8">NC25/ IO4</text>
<text x="159.1" y="72.2">IO4/ IO12</text>
<text x="163.1" y="77.3">NC24</text>
<text x="146.1" y="79.8">NC7</text>
<text x="146.1" y="82.4">VCC0</text>
<text x="162.9" y="82.4">VCC1</text>
<text x="163.1" y="79.8">NC23</text>
<text x="146.1" y="84.9">VSS0</text>
<text x="146.1" y="87.5">NC8</text>
<text x="157.3" y="84.9">VSS/ NC22</text>
<text x="163.1" y="87.5">NC21</text>
<text x="146.1" y="90">NC9</text>
<text x="146.1" y="92.5">CLE</text>
<text x="146.1" y="95.1">ALE</text>
<text x="156.9" y="92.5">NC19/ IO11</text>
<text x="163.1" y="90">NC20</text>
<text x="165.3" y="95.1">IO3</text>
<text x="146.1" y="97.6">nWE</text>
<text x="146.1" y="100.2">nWP</text>
<text x="159.1" y="97.6">IO2/ IO10</text>
<text x="160.4" y="100.2">IO1/ IO2</text>
<text x="146.1" y="102.7">NC10</text>
<text x="146.1" y="105.2">NC11</text>
<text x="146.1" y="107.8">NC12</text>
<text x="158.2" y="105.2">NC18/ IO1</text>
<text x="158.2" y="107.8">NC17/ IO8</text>
<text x="160.4" y="102.7">IO0/ IO9</text>
<text x="146.1" y="110.3">NC13</text>
<text x="146.1" y="112.9">NC14</text>
<text x="156" y="112.9">NC15/ VSS1</text>
<text x="158.2" y="110.3">NC16/ IO0</text>
</g>
<g font-size="2.3" fill="#f00">
<text x="249.5" y="59.3">Xm0DATA[15:0]</text>
<text x="268.8" y="59.3">[4,11]</text>
<text x="188.5" y="63">Xm0DATA7</text>
<text x="188.5" y="65.6">Xm0DATA6</text>
<text x="27.8" y="69.4">[4]</text>
<text x="33.1" y="69.4">Xm0FRnB0/ONDXL_INT0</text>
<text x="43.5" y="72">[4]</text>
<text x="48.8" y="72">Xm0FREn</text>
<text x="188.5" y="68.1">Xm0DATA5</text>
<text x="188.5" y="70.7">Xm0DATA4</text>
<text x="24.7" y="74.5">[4]</text>
<text x="24.7" y="77">[4]</text>
<text x="30.1" y="74.5">Xm0CSn2/NFCSn0</text>
<text x="30.1" y="77">Xm0CSn3/NFCSn1</text>
<text x="30.3" y="94.8">[4]</text>
<text x="30.3" y="92.3">[4]</text>
<text x="35.6" y="94.8">Xm0FALE/ONDSMCLK</text>
<text x="35.6" y="92.3">Xm0FCLE/ONDAVD</text>
<text x="188.5" y="93.5">Xm0DATA3</text>
<text x="30.3" y="97.4">[4]</text>
<text x="35.6" y="97.4">Xm0FWEn/ONDRPn</text>
<text x="188.5" y="96.1">Xm0DATA2</text>
<text x="188.5" y="98.6">Xm0DATA1</text>
<text x="188.5" y="101.1">Xm0DATA0</text>
</g>
</svg>
